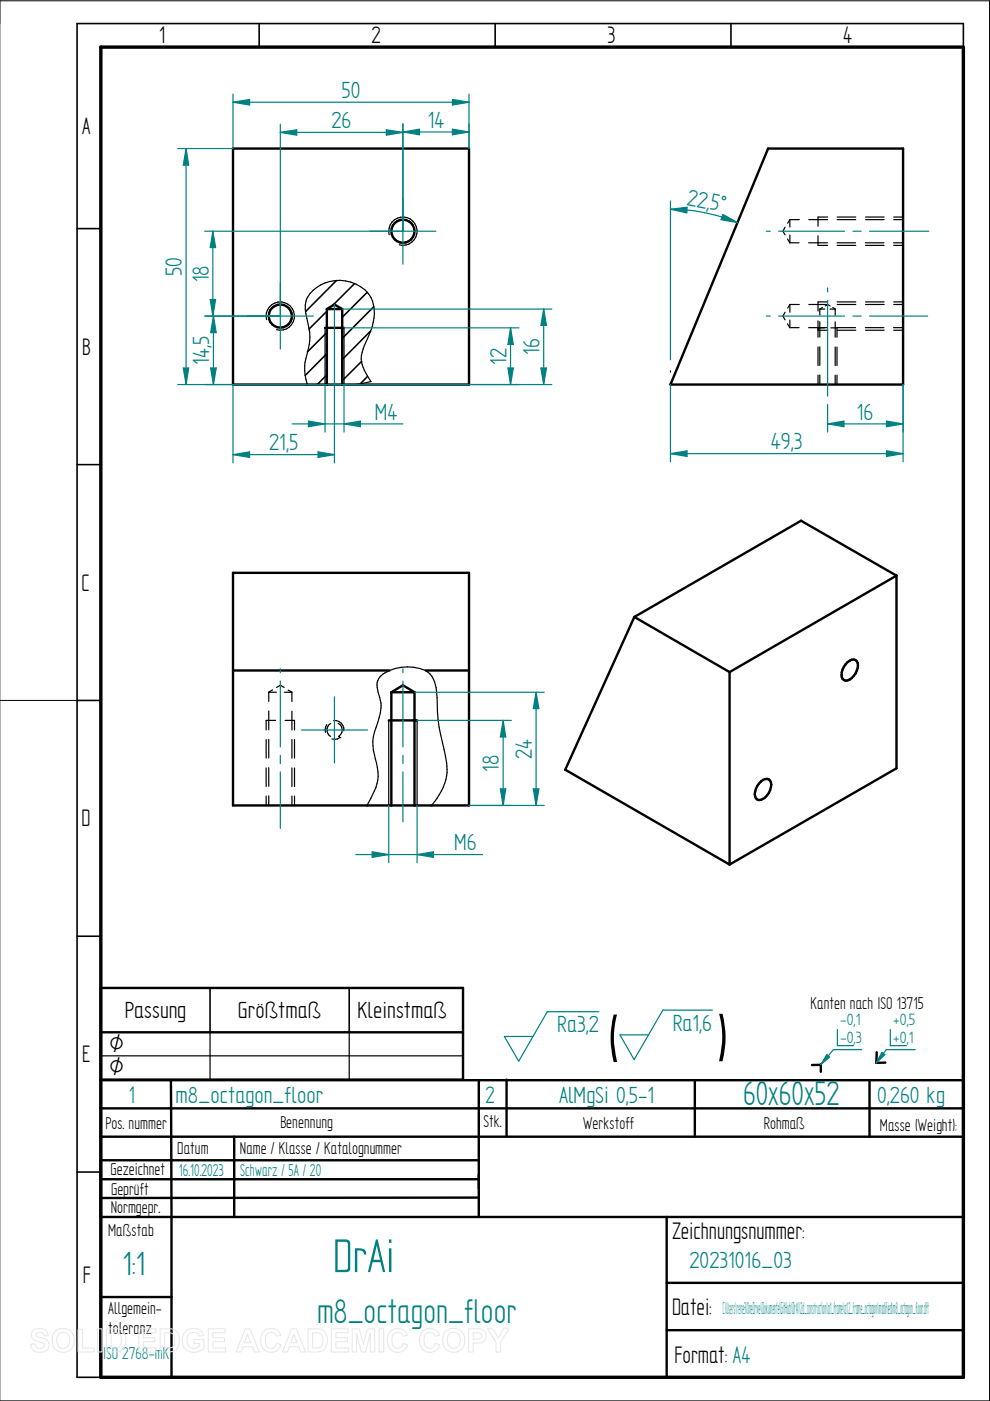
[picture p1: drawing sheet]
<svg xmlns="http://www.w3.org/2000/svg" width="210mm" height="297mm" viewBox="0 0 210 297" stroke-linecap="round" stroke-linejoin="round" font-family="sans-serif">
<path d="M0 0v297h209.8v-296.8h-209.8M0 148.5h16.3" fill="none" stroke="#000" stroke-width=".21"/>
<path d="M54.9 5v5M105 5v5M155 5v5M204.3 10v-5h-188v287h5.1M16.3 48.5h5.1M16.3 98.5h5.1M16.3 148.5h5.1M16.3 198.5h5.1M44.5 209.5v9.4M74 209.5v9.4M16.3 248.5h5.1" fill="none" stroke="#000" stroke-width=".34"/>
<path d="M21.4 10h182.9v282h-182.9z" fill="none" stroke="#000" stroke-width=".72"/>
<g fill="none" stroke="#000" stroke-width=".51">
<path d="M21.4 218.9h76.8M21.4 209.5h76.8v19.4h-76.8zM21.4 229h182.9v63h-182.9zM21.4 235h182.9M36.2 229l.2 63M101.5 229v28.9M107.4 228.9v12M147.3 229v12M174 225.8h-1.8M174 225.7v1.5M184.4 229v12M185.9 223.1l-.1 2.2h1.9"/>
<path d="M21.4 258h182.9M21.4 241h182.9M21.4 250h79.9M21.4 246h79.9M49.7 241v17M101.3 253.9l-79.9 .1M141.4 258v34M21.4 275h15M141.4 272h62.9M141.4 282h62.9"/>
</g>
<circle cx="38.4" cy="292" r=".25" fill="#000"/>
<path d="M44.5 218.9v10M74 218.9v10M21.4 223.9h76.8" fill="none" stroke="#000" stroke-width=".25"/>
<path d="M176.7 222.5l-2.7 3.2" fill="none" stroke="#008080" stroke-width=".25"/>
<path d="M175.3 223.6l.6 .5-1.9 1.6z" fill="#008080"/>
<path d="M177.5 218.3v3.4h3.5M175.3 223.6l.6 .5-1.9 1.6zM176.7 222.5h6M187.9 222.5l-2.1 2.8" fill="none" stroke="#008080" stroke-width=".25"/>
<path d="M187 223.1l.6 .5-1.8 1.7z" fill="#008080"/>
<path d="M49.4 19.9v11.6M99.4 19.9v11.6M95.9 21.1l3.5 .6-3.5 .6zM127 214.5h-11l-6 10.5-3.1-5.2h6.1M151 214.2h-10.5l-6 10.5-3.1-5.3h6.1M188.8 218.3v3.4h3.4M187 223.1l.6 .5-1.8 1.7zM187.9 222.5h6.2" fill="none" stroke="#008080" stroke-width=".25"/>
<path d="M71.3 59.5l-6.5 6.5M69.3 66l-3.8 3.8M69.3 70.5l-4.1 4.1M69.3 79.5l-2 2M69.3 75l-4.6 4.6M75.2 60.1l-4.7 4.7M76.7 76.6l-4.1 4.1M77.9 62l-5.3 5.3M77.9 79.8l-1.5 1.6M78.6 70.2l-6 6M79.2 65l-6.6 6.8" fill="none" stroke="#000" stroke-width=".34"/>
<g fill="none" stroke="#000" stroke-width=".51">
<path d="M49.4 31.5h50v50h-50zM162.9 31.5h28.6v50h-49.3zM68.9 69.5h4M69.3 65.5h3.3M69.3 65.5v16M72.6 65.5l-1.7-.9-1.6 .9M72.6 65.5v16M49.4 121.5h50v49.3h-50zM134.5 130.8l-14.7 32.4 34.9 20.1M134.5 130.8l20.2 11.7M190.1 122l-35.4 20.5M190.1 122v40.9l-35.4 20.4"/>
<path d="M190.1 122l-20.3-11.6-35.3 20.4M49.4 142.2h33.2M82.4 152.7h6M83 146.8v24M83 146.8h4.9M87.9 146.8v24M87.9 146.8l-2.5-1.5-2.4 1.5M90.3 142.2h9.1M154.7 142.5v40.8M179.7 140.4a1.33 1.33 0 0 1 2-.2 2.94 2.94 0 0 1-1.1 3.6 1.33 1.33 0 0 1-2 .1 3.1 3.1 0 0 1 1.1-3.5zM161.3 165.7a1.22 1.22 0 0 1 1.7-.4 1.22 1.22 0 0 1 .4 1.6 3.3 3.3 0 0 1-2.5 2.7 1.24 1.24 0 0 1-.8-1.7 3.6 3.6 0 0 1 1.2-2.2z"/>
<circle cx="85.4" cy="49" r="2.45"/>
<circle cx="59.4" cy="67" r="2.45"/>
</g>
<g fill="none" stroke="#000" stroke-width=".25">
<path d="M82.5 49.8a3 3 0 0 1 2.6-3.8 3 3 0 0 1 3.3 3.2 3 3 0 0 1-3.7 2.7M166.5 48.2l-.5 .8 .5 .8M167 50.7l.5 .8M167.5 51.5h1.9M167.5 46.6l-.5 .7M167.5 46.6h2M167.5 46.6v1.5M167.5 49.8v1.7M173.4 50v2h2.1M175.4 51.5h-4M175.5 46h-2.1v2M175.5 46.6h-4"/>
<path d="M177.5 51.5h3.9M177.5 52h3.9M177.5 46h3.9M177.5 46.6h3.9M183.5 51.5h3.9M183.5 52h4M183.5 46h4M183.5 46.6h4M189.4 51.5h2.1M189.5 52h2M189.5 46h2M189.5 46.6h2"/>
<path d="M56.5 67.8a3 3 0 0 1 2.6-3.8 3 3 0 0 1 3.3 3.3 3 3 0 0 1-3.8 2.6M68.9 69.5v12M72.9 69.5v12M142.2 78.6v.3M166.5 66.2l-.5 .8 .5 .8M167 68.7l.5 .8M167.5 69.5h1.9M167.5 64.6l-.5 .7M167.5 64.6h2M167.5 64.6v1.6M167.5 67.9v1.6M171.4 69.5h4"/>
<path d="M171.5 64.6h4M173.4 68v3.5M173.4 73.6v3.9M173.4 79.5v2M173.4 70h2.1M173.8 65.5v1.3M173.8 68.2v3.3M173.8 73.5v4M173.8 79.5v2M173.8 65.5h1.1M174.4 65.2l-.6 .3M175.5 64.6l-.5 .3"/>
<path d="M175.5 64h-2.1v2M175.5 64.6l.5 .3M176 65.5h1.1M176.6 65.2l.5 .3M177.1 65.5v1.3M177.1 68.2v3.3M177.1 73.6v3.9M177.1 79.5v2M177.5 69.5v2M177.5 73.6v3.9M177.5 79.5v2M177.5 64.6h3.9"/>
<path d="M177.5 70h3.9M177.5 64h3.9M181.4 69.5h-5.3M183.5 69.5h3.9M183.5 64.6h4M183.5 70h4M183.5 64h4M189.4 69.5h2.1M189.5 64.6h2M189.5 70h2M189.5 64h2M65.2 81.5a11.3 11.3 0 0 1 .2-7.7l.2-.8a14 14 0 0 0-.7-6.5 5.2 5.2 0 0 1 3.1-6.1 8.1 8.1 0 0 1 10.7 2.7 8.8 8.8 0 0 1-.1 7.1l-1.3 3a5.9 5.9 0 0 0 .6 6.5l.8 1.2-2.9 .6"/>
<path d="M142.2 81.2v.3M56.4 156.8v3.9M57 146.8h1.6M57 146.8v1.9M57 150.7v4M57 156.8v3.9M57.8 146.3l-.8 .5M58.4 152.7h-2v2.1M58.6 145.8l.8-.5 .8 .5M60.3 146.8h1.6M60.5 152.7h1.9v2.1M61.1 146.3l.8 .5"/>
<path d="M61.9 146.8v2M61.9 150.8v4M61.9 156.8v3.9M62.4 156.8v3.9M69.3 153.6l-.4 1.1 .1 .6M70.1 153.4a1.56 1.56 0 0 0 0 2.7M70.7 152.8a1.93 1.93 0 0 1 2.2 2.1M71.7 153.4a1.57 1.57 0 0 1 .1 2.7M71.8 156.1h.1M72.1 156.4l-.6 .3h-1.1M72.1 156.4h.1M82.4 152.7v18.1"/>
<path d="M88.4 152.7v18.1M56.4 162.8v4M56.4 168.8v2M57 162.8v3.9M57 168.7v2.1M61.9 162.8v4M61.9 168.8v2M62.4 162.8v4M62.4 168.8v2M77.8 170.8l.9-1.6a9.1 9.1 0 0 0 .9-8.3 9.9 9.9 0 0 1 .5-7.7 7.7 7.7 0 0 0 .1-6.4 3.2 3.2 0 0 1 1.9-4.4 9.8 9.8 0 0 1 8.2-.2 5.3 5.3 0 0 1 2.2 4.3l.2 2.9a34.1 34.1 0 0 0 1.4 9.5 11.6 11.6 0 0 1 .2 7.2l-1.2 2.4-1.6 2.3"/>
</g>
<path d="M95.9 21.1l3.5 .6-3.5 .6z" fill="#008080"/>
<path d="M49.4 21.7l3.5-.6v1.2z" fill="none" stroke="#008080" stroke-width=".25"/>
<path d="M49.4 21.7l3.5-.6v1.2z" fill="#008080"/>
<path d="M37.7 31.5h11.7M49.4 21.7h50M38.9 78h1.1l-.5 3.5zM37.7 81.5h11.7" fill="none" stroke="#008080" stroke-width=".25"/>
<path d="M38.9 78h1.1l-.5 3.5z" fill="#008080"/>
<path d="M39.5 31.5l.5 3.5h-1.1z" fill="none" stroke="#008080" stroke-width=".25"/>
<path d="M39.5 31.5l.5 3.5h-1.1z" fill="#008080"/>
<path d="M39.5 31.5v50M59.4 26.3v40.7M59.4 28.1l3.5-.6v1.2zM85.4 26.3v22.7" fill="none" stroke="#008080" stroke-width=".25"/>
<path d="M59.4 28.1l3.5-.6v1.2z" fill="#008080"/>
<path d="M81.9 27.5l3.5 .6-3.5 .6z" fill="none" stroke="#008080" stroke-width=".25"/>
<path d="M81.9 27.5l3.5 .6-3.5 .6z" fill="#008080"/>
<path d="M59.4 28.1h26M43.4 49h42M45.1 49l.6 3.5h-1.1zM43.4 67h16" fill="none" stroke="#008080" stroke-width=".25"/>
<path d="M45.1 49l.6 3.5h-1.1z" fill="#008080"/>
<path d="M44.6 63.5h1.1l-.6 3.5z" fill="none" stroke="#008080" stroke-width=".25"/>
<path d="M44.6 63.5h1.1l-.6 3.5z" fill="#008080"/>
<path d="M85.4 28l3.5-.6v1.2zM85.4 26.2v22.8M99.4 26.2v5.3M45.1 49v18" fill="none" stroke="#008080" stroke-width=".25"/>
<path d="M85.4 28l3.5-.6v1.2z" fill="#008080"/>
<path d="M95.9 27.4l3.5 .6-3.5 .6z" fill="none" stroke="#008080" stroke-width=".25"/>
<path d="M95.9 27.4l3.5 .6-3.5 .6z" fill="#008080"/>
<path d="M85.4 28h14M43.5 67h15.9M45.3 67l.5 3.5h-1.1zM43.5 81.5h32.3" fill="none" stroke="#008080" stroke-width=".25"/>
<path d="M45.3 67l.5 3.5h-1.1z" fill="#008080"/>
<path d="M44.7 78h1.1l-.5 3.5z" fill="none" stroke="#008080" stroke-width=".25"/>
<path d="M44.7 78h1.1l-.5 3.5z" fill="#008080"/>
<path d="M45.3 67v14.5M72.9 69.5h37.1M108.2 69.5l.6 3.5h-1.1zM72.6 81.5h37.4" fill="none" stroke="#008080" stroke-width=".25"/>
<path d="M108.2 69.5l.6 3.5h-1.1z" fill="#008080"/>
<path d="M107.7 78h1.1l-.6 3.5z" fill="none" stroke="#008080" stroke-width=".25"/>
<path d="M107.7 78h1.1l-.6 3.5z" fill="#008080"/>
<path d="M72.6 65.5h44.4M108.2 69.5v12M115.3 65.5l.6 3.5h-1.2zM72.6 81.5h44.4" fill="none" stroke="#008080" stroke-width=".25"/>
<path d="M115.3 65.5l.6 3.5h-1.2z" fill="#008080"/>
<path d="M114.7 78h1.2l-.6 3.5z" fill="none" stroke="#008080" stroke-width=".25"/>
<path d="M114.7 78h1.2l-.6 3.5z" fill="#008080"/>
<path d="M115.3 65.5v16M65.4 89.3l3.5 .6-3.5 .6zM68.9 81.5v10.1M72.9 81.5v10.1" fill="none" stroke="#008080" stroke-width=".25"/>
<path d="M65.4 89.3l3.5 .6-3.5 .6z" fill="#008080"/>
<path d="M72.9 89.9l3.5-.6v1.2z" fill="none" stroke="#008080" stroke-width=".25"/>
<path d="M72.9 89.9l3.5-.6v1.2z" fill="#008080"/>
<path d="M78.4 49h14M85.4 42v14M52.4 67h14M59.4 60v14M61.9 89.9h23.5M85.4 141.8v.8M85.4 144.4v14M88.4 152.7h20M85.4 160.1v1.8M85.4 163.7v10.5M99.4 170.8h9M106.1 167.3h1.1l-.5 3.5z" fill="none" stroke="#008080" stroke-width=".25"/>
<path d="M106.1 167.3h1.1l-.5 3.5z" fill="#008080"/>
<path d="M106.7 152.7l.5 3.6h-1.1z" fill="none" stroke="#008080" stroke-width=".25"/>
<path d="M106.7 152.7l.5 3.6h-1.1z" fill="#008080"/>
<path d="M87.9 146.8h27.5M106.7 152.7v18.1M113.7 146.8l.6 3.4h-1.2zM99.4 170.8h16" fill="none" stroke="#008080" stroke-width=".25"/>
<path d="M113.7 146.8l.6 3.4h-1.2z" fill="#008080"/>
<path d="M113.1 167.3h1.2l-.6 3.5z" fill="none" stroke="#008080" stroke-width=".25"/>
<path d="M113.1 167.3h1.2l-.6 3.5z" fill="#008080"/>
<path d="M142.2 42.6v33.7M153.3 45.5l3.1 1.7-3.5-.6zM113.7 146.8v24" fill="none" stroke="#008080" stroke-width=".25"/>
<path d="M153.3 45.5l3.1 1.7-3.5-.6z" fill="#008080"/>
<path d="M142.2 44.4l3.5-.5-.1 1.2z" fill="none" stroke="#008080" stroke-width=".25"/>
<path d="M142.2 44.4l3.5-.5-.1 1.2z" fill="#008080"/>
<path d="M142.2 44.4a37.4 37.4 0 0 1 14.2 2.8M142.2 81.5v16.4M188 95.6l3.5 .6-3.5 .6zM191.5 81.5v16.4M59.4 141.8v.8M59.4 144.4v14M63.9 154.8h14M70.9 147.7v14.1M59.4 160.1v1.8M59.4 163.7v11.9" fill="none" stroke="#008080" stroke-width=".25"/>
<path d="M188 95.6l3.5 .6-3.5 .6z" fill="#008080"/>
<path d="M142.2 96.2l3.5-.6v1.2z" fill="none" stroke="#008080" stroke-width=".25"/>
<path d="M142.2 96.2l3.5-.6v1.2z" fill="#008080"/>
<g fill="none" stroke="#008080" stroke-width=".25">
<path d="M162.5 49h.8M165.1 49h14M180.8 49h1.8M184.4 49h12.5M70.9 64.6v33.5M162.5 67h.8M165.1 67h14M175.5 61v.9M175.5 63.7v20.3M180.8 67h1.8M184.4 67h12.3M49.4 81.5v16.6"/>
<path d="M67.4 95.8l3.5 .6-3.5 .6zM142.2 96.2h49.3M175.5 85.8v.9"/>
</g>
<path d="M67.4 95.8l3.5 .6-3.5 .6z" fill="#008080"/>
<path d="M49.4 96.4l3.5-.6v1.2z" fill="none" stroke="#008080" stroke-width=".25"/>
<path d="M49.4 96.4l3.5-.6v1.2z" fill="#008080"/>
<path d="M49.4 96.4h21.5M175.5 86.7v4.9M188 89.3l3.5 .6-3.5 .6zM191.5 81.5v10.1" fill="none" stroke="#008080" stroke-width=".25"/>
<path d="M188 89.3l3.5 .6-3.5 .6z" fill="#008080"/>
<path d="M175.5 89.9l3.4-.6v1.2z" fill="none" stroke="#008080" stroke-width=".25"/>
<path d="M175.5 89.9l3.4-.6v1.2z" fill="#008080"/>
<path d="M175.5 89.9h16M82.4 170.8v12.1M88.4 170.8v12.1M88.4 181.2l3.5-.6v1.2z" fill="none" stroke="#008080" stroke-width=".25"/>
<path d="M88.4 181.2l3.5-.6v1.2z" fill="#008080"/>
<path d="M78.9 180.6l3.5 .6-3.5 .6z" fill="none" stroke="#008080" stroke-width=".25"/>
<path d="M78.9 180.6l3.5 .6-3.5 .6z" fill="#008080"/>
<path d="M75.4 181.2h26.9" fill="none" stroke="#008080" stroke-width=".25"/>
<g fill="none" stroke="#e6e6e6" stroke-width=".21">
<path d="M7 282.1a2.33 2.33 0 0 1 2.9 .2l.3 .9h-.9a.91 .91 0 0 0-.7-.7 .91 .91 0 0 0-1 .5l.1 .3 .5 .2a2.12 2.12 0 0 1 2.2 1.4 1.76 1.76 0 0 1-2.4 1.8l-.7-.2-.6-.7-.2-.8 .9-.1a1.05 1.05 0 0 0 .9 1 1.05 1.05 0 0 0 1.1-.7 1.7 1.7 0 0 0-1.6-.8 1.39 1.39 0 0 1-.8-2.3zM11.7 282.3a2.47 2.47 0 0 1 3.1-.2 2.47 2.47 0 0 1 .8 3 2.4 2.4 0 0 1-3 1.5 2.4 2.4 0 0 1-1.5-3.1zM12.4 282.9a1.39 1.39 0 0 1 1.7-.3 1.39 1.39 0 0 1 .7 1.5 1.41 1.41 0 0 1-1.4 1.8 1.41 1.41 0 0 1-1.4-1.8l.1-.7zM16.6 281.8h.9v4h2.5v.8h-3.4zM20.7 281.7h.9v4.9h-.9zM20.7 286.6h.1M22.6 281.7h1.8a2.2 2.2 0 0 1 2.3 2.8 2.05 2.05 0 0 1-2.3 2.1h-1.8zM23.6 282.6a1.8 1.8 0 0 1 1.9 .5 2.03 2.03 0 0 1-.4 2.6l-1.5 .1zM29.4 281.7h3.6v.9h-2.6v1h2.5v.9h-2.5v1.3h2.7v.8h-3.7zM34 281.7h1.7a2.2 2.2 0 0 1 2.3 2.8 2.05 2.05 0 0 1-2.2 2.1h-1.8zM34.9 282.6a1.8 1.8 0 0 1 2 .5 2.03 2.03 0 0 1-.5 2.6l-1.5 .1zM39.3 282.3a2.56 2.56 0 0 1 3.6 .2l.3 .6-1 .2a1.36 1.36 0 0 0-1.6-.7 1.36 1.36 0 0 0-1 1.5 1.55 1.55 0 0 0 .8 1.6 1.55 1.55 0 0 0 1.8-.2v-.6h-1.1v-.9h2.1v2a2.7 2.7 0 0 1-4.5-1.2 2.79 2.79 0 0 1 .6-2.5z"/>
<path d="M44.2 281.7h3.6v.9h-2.7v1h2.5v.9h-2.5v1.3h2.7v.8h-3.6zM52 281.7h1l2 4.9h-1.1l-.4-1.1h-2l-.4 1.1h-1zM52.5 282.9l.7 1.8h-1.4zM55.9 282.3a2.15 2.15 0 0 1 3.6 .8l-.9 .2a1.24 1.24 0 0 0-1.6-.7 1.24 1.24 0 0 0-.7 1.5 1.25 1.25 0 0 0 .5 1.6 1.25 1.25 0 0 0 1.6-.3l.2-.6 1 .3a2.19 2.19 0 0 1-2.6 1.6 2.19 2.19 0 0 1-1.7-2.5l.1-.9zM61.8 281.7h1l2 4.9h-1l-.5-1.1h-2l-.4 1.1h-1zM62.3 282.9l.7 1.8h-1.4zM65.3 281.7h1.8a2.2 2.2 0 0 1 2.3 2.8 2.05 2.05 0 0 1-2.3 2.1h-1.8zM66.3 282.6a1.8 1.8 0 0 1 1.9 .5 2.03 2.03 0 0 1-.4 2.6l-1.5 .1zM70.2 281.7h3.6v.9h-2.6v1h2.5v.9h-2.5v1.3h2.7v.8h-3.7zM74.7 281.7h1.5l.8 3.4 .9-3.4h1.6v4.9h-1v-3.9l-1 3.9h-.9l-1-3.9v3.9h-.9zM80.4 281.7h1v4.9h-1zM80.4 286.6h.1"/>
<path d="M82.7 282.3a2.15 2.15 0 0 1 3.7 .8l-1 .2a1.24 1.24 0 0 0-1.6-.7 1.24 1.24 0 0 0-.7 1.5 1.25 1.25 0 0 0 .5 1.6 1.25 1.25 0 0 0 1.6-.3l.3-.6 .9 .3a2.19 2.19 0 0 1-2.6 1.6 2.19 2.19 0 0 1-1.7-2.5l.1-.9zM89.5 282.3a2.15 2.15 0 0 1 3.7 .8l-1 .2a1.24 1.24 0 0 0-1.5-.7 1.24 1.24 0 0 0-.8 1.5 1.25 1.25 0 0 0 .5 1.6 1.25 1.25 0 0 0 1.6-.3l.3-.6 .9 .3a2.19 2.19 0 0 1-2.5 1.6 2.19 2.19 0 0 1-1.8-2.5l.1-.9zM94.5 282.3a2.47 2.47 0 0 1 3.1-.2 2.47 2.47 0 0 1 .8 3 2.4 2.4 0 0 1-3 1.5 2.4 2.4 0 0 1-1.5-3.1zM95.2 282.9a1.39 1.39 0 0 1 1.7-.3 1.39 1.39 0 0 1 .7 1.5 1.41 1.41 0 0 1-1.4 1.8 1.41 1.41 0 0 1-1.4-1.8l.1-.7zM99.4 281.7h1.5a1.58 1.58 0 0 1 2 .8 1.58 1.58 0 0 1-.6 2.1l-.8 .1-1.2 .1v1.8h-.9zM100.3 282.6h.5a.87 .87 0 0 1 1.3 .8l-.5 .4-1.3 .1zM103.3 281.7h1.2l1.2 2 1.1-2h1.1l-1.8 2.9v2h-.9v-2z"/>
</g>
<g font-size="16.1">
<text x="128.8" y="225.1">(</text>
<text x="151.9" y="224.9">)</text>
</g>
<text font-size="11.3" fill="#008080" x="70.6" y="269.7">DrAi</text>
<g font-size="8.2" fill="#008080">
<text x="157.6" y="234.4">60x60x52</text>
<text x="67.2" y="280.5">m8_octagon_floor</text>
</g>
<text font-size="8" fill="#008080" x="26" y="270.4">1:1</text>
<g font-size="5.7">
<text x="33.8" y="9.2">1</text>
<text x="78.8" y="9.2">2</text>
<text x="128.8" y="9.2">3</text>
<text x="178.8" y="9.2">4</text>
<text x="17.4" y="28.4">A</text>
<text x="17.4" y="75.2">B</text>
<text x="17.3" y="125.2">C</text>
<text x="17.3" y="175.2">D</text>
<text x="17.4" y="225.2">E</text>
<text x="142.5" y="262.7">Zeichnungsnummer:</text>
<text x="17.6" y="271.9">F</text>
<text x="142.5" y="278.7">Datei:</text>
<text x="143" y="289">Format: A4</text>
</g>
<g font-size="5.7" fill="#008080">
<text x="27.3" y="233.8">1</text>
<text x="103" y="233.9">2</text>
</g>
<g font-size="5.6" fill="#008080">
<text x="72.4" y="20.8">50</text>
<text x="70.3" y="27.2">26</text>
<text x="90.7" y="27.1">14</text>
<text x="145.5" y="43.4" transform="rotate(11 145.5 43.4)">22,</text>
<text x="150.4" y="44.4" transform="rotate(11 150.4 44.4)">5°</text>
<text x="38.6" y="58.5" transform="rotate(-90 38.6 58.5)">50</text>
<text x="44.3" y="59.9" transform="rotate(-90 44.3 59.9)">18</text>
<text x="44.4" y="77.3" transform="rotate(-90 44.4 77.3)">14,5</text>
<text x="107.4" y="77.3" transform="rotate(-90 107.4 77.3)">12</text>
<text x="114.4" y="75.3" transform="rotate(-90 114.4 75.3)">16</text>
<text x="79.5" y="89">M4</text>
<text x="181.7" y="89">16</text>
<text x="57.1" y="95.5">21,5</text>
<text x="163.4" y="95.3">49,3</text>
<text x="112.8" y="160.9" transform="rotate(-90 112.8 160.9)">24</text>
<text x="105.8" y="163.6" transform="rotate(-90 105.8 163.6)">18</text>
<text x="96.3" y="180.3">M6</text>
<text x="118.2" y="218.9">Ra3,2</text>
<text x="142.6" y="218.5">Ra1,6</text>
<text x="37.2" y="233.9">m8_octagon_floor</text>
<text x="118.5" y="233.8">AlMgSi 0,5-1</text>
<text x="186" y="233.8">0,260 kg</text>
<text x="146.2" y="268.8">20231016_03</text>
</g>
<g font-size="5.6">
<text x="26.5" y="215.9">Passung</text>
<text x="50.4" y="215.9">Größtmaß</text>
<text x="75.8" y="215.9">Kleinstmaß</text>
<text x="23.2" y="223.1">Ø</text>
<text x="23.2" y="228">Ø</text>
</g>
<g font-size="4.1">
<text x="171.9" y="214">Kanten nach ISO 13715</text>
<text x="22.4" y="239.4">Pos. nummer</text>
<text x="59.4" y="239.2">Benennung</text>
<text x="102.5" y="239">Stk.</text>
<text x="123.7" y="239.4">Werkstoff</text>
<text x="161.9" y="239.3">Rohmaß</text>
<text x="186.6" y="239.7">Masse (Weight):</text>
<text x="37.6" y="244.8">Datum</text>
<text x="50.9" y="244.7">Name / Klasse / Katalognummer</text>
<text x="23.4" y="249.2">Gezeichnet</text>
<text x="23.5" y="257.2">Normgepr.</text>
<text x="23.5" y="253.3">Geprüft</text>
<text x="22.9" y="262.1">Maßstab</text>
<text x="22.9" y="278.6">Allgemein-</text>
<text x="22.9" y="282.7">toleranz</text>
</g>
<g font-size="4.1" fill="#008080">
<text x="37.9" y="249.3">16.10.2023</text>
<text x="50.9" y="249.3">Schwarz / 5A / 20</text>
<text x="153.2" y="278.6">C:\Users\rene3\OneDrive\Dokumente\GitHub\DrAI\2d_construction\a1_frame\a1.2_frame_octagon\modified\m8_octagon_floor.dft</text>
<text x="21.8" y="288">ISO 2768-mK</text>
</g>
<g font-size="3.9" fill="#008080">
<text x="178.1" y="217.4">-0,1</text>
<text x="178.1" y="221.1">-0,3</text>
<text x="189.4" y="217.4">+0,5</text>
<text x="189.4" y="221.1">+0,1</text>
</g>
</svg>
